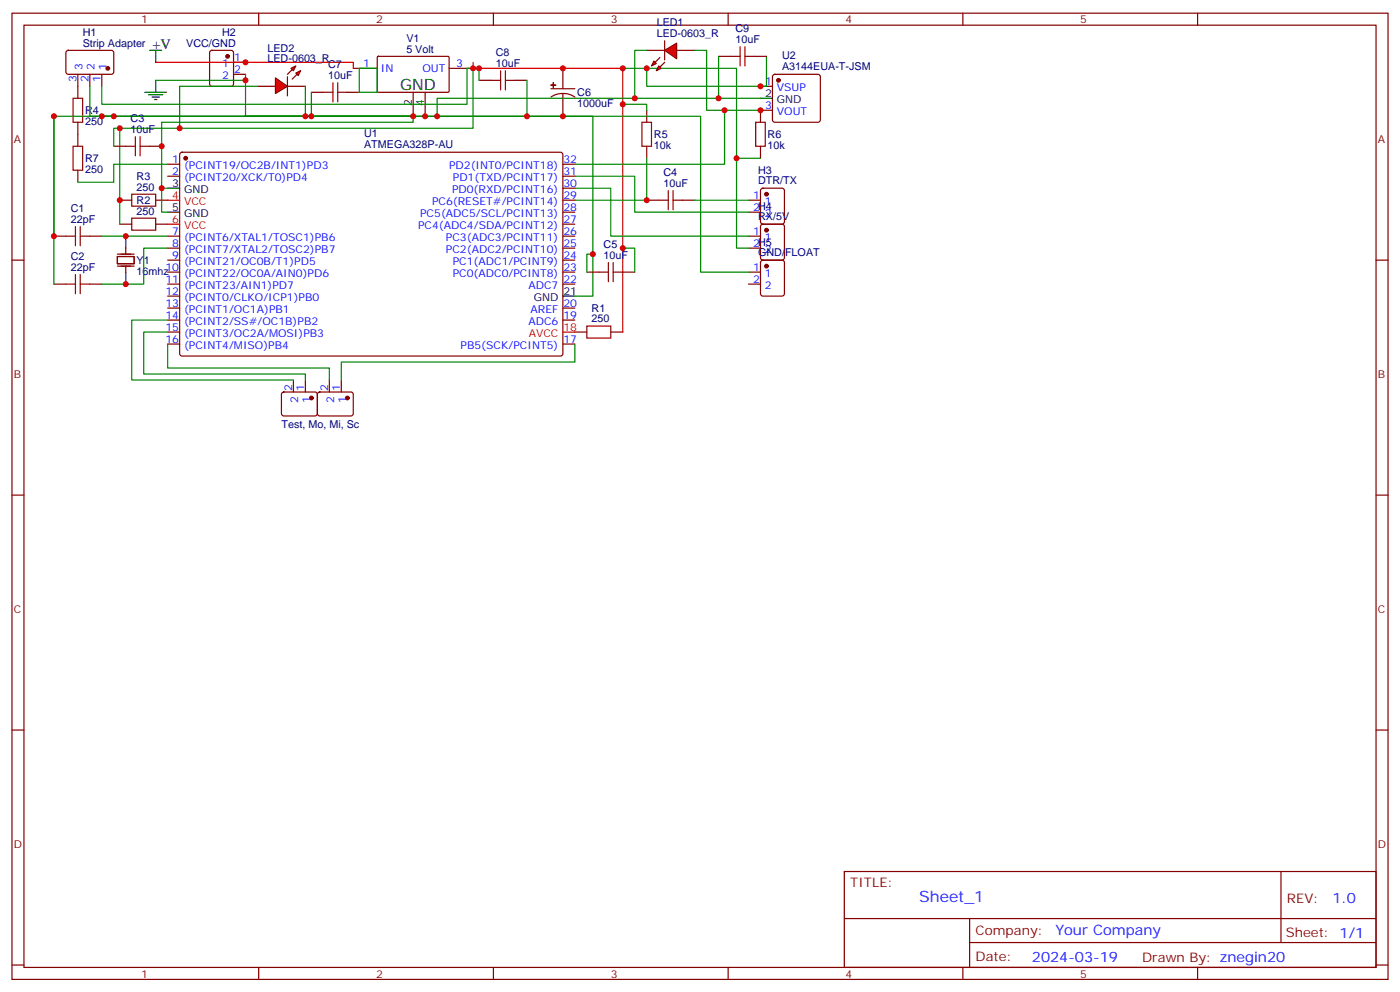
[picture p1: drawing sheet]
<svg xmlns="http://www.w3.org/2000/svg" width="412mm" height="292mm" viewBox="0 0 412 292" stroke-linecap="round" stroke-linejoin="round" font-family="sans-serif">
<g fill="none" stroke="#870000" stroke-width=".35">
<path d="M3.5 3.9h405.4v284.3h-405.4zM7.1 7.4h398.2v277.3h-398.2zM76.2 3.9v3.5M111.2 16.8l.3-.2h20.6l.2 .3-.1 10.1-.3 .2-20.6-.1-.2-.3zM145.3 3.9v3.5M214.5 3.9v3.5M283.6 3.9v3.5M352.8 3.9v3.5M104.1 20.1h7M121.7 27.2v7M125.2 27.2v7M132.3 20.1h7"/>
<path d="M162.3 26.1h7M165.8 27.5l1.9 .3 1.6 .8M165.8 27.5l-1.8 .3-1.7 .8M165.8 20.1v6M165.8 27.5v6.7M49.4 48.3h3.5M49.4 51.9h3.5M53.2 45l.4-.2 111.8 .1 .4 .6-.1 58.8-.6 .5-111.8-.1-.4-.6v-58.6zM165.8 48.3h3.5M165.8 51.9h3.5M165.8 58.9h3.5M165.8 55.4h3.5"/>
<path d="M3.5 76.6h3.6M49.4 76.6h3.5M49.4 69.5h3.5M49.4 73h3.5M165.8 76.6h3.5M165.8 69.5h3.5M165.8 73h3.5M165.8 66h3.5M165.8 62.4h3.5M405.3 76.6h3.6M49.4 80.1h3.5M49.4 83.6h3.5"/>
<path d="M49.4 87.1h3.5M49.4 90.7h3.5M49.4 94.2h3.5M49.4 97.7h3.5M165.8 80.1h3.5M165.8 83.6h3.5M165.8 90.7h3.5M165.8 94.2h3.5M49.4 101.2h3.5M165.8 101.2h3.5M3.5 145.7h3.6M405.3 145.7h3.6"/>
<path d="M3.5 214.8h3.6M405.3 214.8h3.6M248.7 256.5h156.6v28.2h-156.6zM377.3 256.5v20.9M248.7 270.3h156.5M285.6 277.4h119.6M285.6 270.3v14.1M3.5 284h3.6M76.2 284.7v3.5M145.3 284.7v3.5M214.5 284.7v3.5M283.6 284.7v3.5"/>
<path d="M352.8 284.7v3.5M405.3 284h3.6"/>
</g>
<circle cx="54.7" cy="46.6" r=".53" fill="#870000" stroke="#870000" stroke-width=".35"/>
<path d="M49.4 55.4h3.5M49.4 62.4h3.5M165.8 87.1h3.5" fill="none" stroke="#000" stroke-width=".35"/>
<path d="M49.4 58.9h3.5M49.4 66h3.5M165.8 97.7h3.5" fill="none" stroke="#f00" stroke-width=".35"/>
<g fill="#8c2424" stroke="#870000" stroke-width=".35">
<path d="M162.3 25l1.4 .1z"/>
<path d="M163 24.3v1.5z"/>
</g>
<path d="M44.1 14.8h3.5M45.9 14.8v3.5M42.7 27.2h6.3M43.7 27.9h4.3M44.8 28.6h2.1M45.5 29.3h.7M45.9 23.6v3.6M224 28.9h3.5M37 69.5v3.5M37 80.1v3.5" fill="none" stroke="#000" stroke-width=".35"/>
<g fill="none" stroke="#870000" stroke-width=".35">
<path d="M19.6 15l.5-.2 13 .1 .4 .6-.1 5.9-.6 .5-13-.1-.4-.6v-5.7zM62 15l.4-.2h5.7l.6 .4 .1 9.5-.5 .6-5.9 .1-.6-.5-.1-9.4zM68.8 18.3h3.5M211.7 16.6h3.5M222.2 16.6h3.6M22.9 21.9v7M22.9 36v7M26.5 21.9v3.5M30 21.9v3.5M68.8 21.9h3.5M91.7 27.2h3.5M102.3 27.2h3.5"/>
<path d="M141.1 23.6h3.5M151.7 23.6h3.5M190.5 32.5v3.5M224 25.4h3.5M227.5 32.5h-3.5v3.5M227.8 22.1l.4-.2h12.7l.5 .2 .3 .5v12.7l-.3 .5-.5 .2h-12.7l-.5-.3-.2-.4v-12.7zM22.9 50.1v3.5M33.5 43h3.5M35.3 58.9h3.5M44.1 43h3.5M45.9 58.9h3.5M190.5 58.9h3.5"/>
<path d="M190.5 43v3.6M201.1 58.9h3.5M220.5 58.9h3.5M224 43v3.6M224.2 55.6l.5-.2h5.7l.6 .4 .1 9.5-.5 .6-5.9 .1-.6-.5-.1-9.4zM15.9 69.5h3.5M26.5 69.5h3.5M34.6 75.5h4.9v2.1h-4.9zM34.6 74.8h4.9M34.6 78.3h4.9M35.3 66h3.5M37 73v1.8"/>
<path d="M37 78.3v1.8M45.9 66h3.5M220.5 69.5h3.5M220.5 62.4h3.5M220.5 73h3.5M224.2 66.2l.5-.2h5.7l.6 .4 .1 9.4-.5 .7-5.9 .1-.6-.5-.1-9.4zM224.2 76.8l.5-.2h5.7l.6 .4 .1 9.4-.5 .7h-5.9l-.6-.4-.1-9.4zM15.9 83.6h3.5M26.5 83.6h3.5M169.3 97.7h3.6M172.9 80.1h3.5M179.9 97.7h3.5"/>
<path d="M183.4 80.1h3.6M220.5 83.6h3.5M220.5 80.1h3.5M83.1 115.6l.5-.2h9.5l.4 .7-.1 5.9-.6 .4-9.5-.1-.4-.6v-5.6zM86.4 111.8v3.6M90 111.8v3.6M93.7 115.6l.5-.2h9.4l.5 .7-.1 5.9-.6 .4-9.5-.1-.4-.6v-5.6zM97 111.8v3.6M100.5 111.8v3.6"/>
</g>
<g fill="#870000" stroke="#870000" stroke-width=".35">
<circle cx="67" cy="16.6" r=".53"/>
<circle cx="31.7" cy="20.1" r=".53"/>
<circle cx="225.8" cy="57.1" r=".53"/>
<circle cx="225.8" cy="67.7" r=".53"/>
<circle cx="225.8" cy="78.3" r=".53"/>
<circle cx="102.3" cy="117.1" r=".53"/>
<circle cx="91.7" cy="117.1" r=".53"/>
<circle cx="229.3" cy="23.6" r=".53"/>
</g>
<g fill="none" stroke="#a10000" stroke-width=".35">
<path d="M215.2 16.6h2.8M218 13.8v5.6M219.4 16.6h2.8M219.4 13.8v5.6M21.5 28.9h2.8v7.1h-2.8zM95.2 27.2h2.9M98.1 24.3v5.7M99.5 27.2h2.8M99.5 24.3v5.7M144.6 23.6h2.9M147.5 20.8v5.7M148.9 23.6h2.8"/>
<path d="M148.9 20.8v5.7M189.1 36h2.8v7h-2.8zM222.6 36h2.8v7h-2.8zM21.5 43h2.8v7.1h-2.8zM37 43h2.9M38.8 57.2h7.1v3.5h-7.1zM39.9 40.2v5.7M41.3 43h2.8M41.3 40.2v5.7M194 58.9h2.8M196.8 56.1v5.6M198.3 58.9h2.8"/>
<path d="M198.3 56.1v5.6M19.4 69.5h2.8M22.2 66.7v5.6M23.6 69.5h2.9M23.6 66.7v5.6M38.8 64.2h7.1v3.5h-7.1zM179.2 77.3v5.6M180.6 77.3v5.6M19.4 83.6h2.8M22.2 80.8v5.6M23.6 80.8v5.6M23.6 83.6h2.9"/>
<path d="M172.9 96h7v3.5h-7zM176.4 80.1h2.8M180.6 80.1h2.8"/>
</g>
<path d="M45.9 18.3h58.2v1.8M139.3 18.3v1.8h44.1v77.6" fill="none" stroke="#f00" stroke-width=".35"/>
<g fill="none" stroke="#008700" stroke-width=".35">
<path d="M211.7 16.6v12.3M225.8 16.6v8.8h-35.3v-5.3M15.9 34.2v49.4M26.5 25.4v8.8h95.2M30 25.4v5.3h107.6v-10.6h1.7v17.6h-104v28.3M33.5 34.2h-17.6v35.3M35.3 37.7h-1.8v5.3M72.3 21.9v1.7h-26.4M72.3 23.6v10.6h49.4h-91.7h176.4v45.9h14.1M91.7 27.2v7M105.8 20.1h5.3v7.1h-5.3zM141.1 20.1v3.5"/>
<path d="M155.2 23.6v10.6M183.4 20.1h33.6v52.9h3.5M183.4 30.7h7.1v1.8M224 28.9h-95.2v5.3M224 32.5h-10.6v15.8h-44.1M47.6 55.4v7h1.8M49.4 55.4h-1.8v-19.4h74.1v-1.8h52.9v52.9h-5.3M49.4 48.3h-15.9v5.3h-10.6M169.3 51.9h17.7v10.5h33.5M169.3 55.4h10.6v14.1h40.6M190.5 46.6v12.3h-21.2M204.6 58.9h15.9"/>
<path d="M217 46.6h7M30 69.5h19.4M49.4 73h-7.1v10.6h-12.3M174.6 74.8h-1.7v5.3M183.4 73h3.6v7.1M49.4 94.2h-10.6v17.6h47.6M49.4 97.7h-7.1v12.4h47.7v1.7M49.4 101.2v7.1h47.6v3.5M169.3 101.2v5.3h-68.8v5.3"/>
</g>
<g fill="#f00" stroke="#870000" stroke-width=".35">
<path d="M195.8 14.8l3.5-2.1v4.6z"/>
<path d="M195.8 12v5.6z"/>
</g>
<g fill="#870000" stroke="#870000" stroke-width=".35">
<path d="M194.4 19.8l1.4-1.5z"/>
<path d="M194.4 16.9l-1.4 1.4z"/>
</g>
<g fill="#f00" stroke="#870000" stroke-width=".35">
<path d="M194 19.4l.7 .7-1.4 .7z"/>
<path d="M192.6 18l.7 .7-1.4 .7z"/>
</g>
<path d="M190.5 14.8h5.3M199.3 14.8h5.3" fill="none" stroke="#870000" stroke-width=".35"/>
<g fill="#f00" stroke="#870000" stroke-width=".35">
<path d="M81.1 22.9l3.6 2.5-3.6 2.1z"/>
<path d="M84.7 22.6v5.6z"/>
</g>
<g fill="#870000" stroke="#870000" stroke-width=".35">
<path d="M84.7 21.9l1.4-1.4z"/>
<path d="M87.5 21.9l-1.4 1.4z"/>
</g>
<g fill="#f00" stroke="#870000" stroke-width=".35">
<path d="M85.7 20.1l1.4-.7-.7 1.4z"/>
<path d="M87.1 21.5l1.4-.7-.7 1.4z"/>
</g>
<path d="M75.8 25.4h5.3M84.7 25.4h5.3" fill="none" stroke="#870000" stroke-width=".35"/>
<path d="M190.5 14.8h-3.5v14.1M204.6 14.8h3.5v17.7h5.3M75.8 25.4h-22.9v12.3M90 25.4v8.8" fill="none" stroke="#008700" stroke-width=".35"/>
<g fill="#c00">
<circle cx="72.3" cy="18.3" r=".88"/>
<circle cx="72.3" cy="23.6" r=".88"/>
<circle cx="125.2" cy="34.2" r=".88"/>
<circle cx="47.6" cy="55.4" r=".88"/>
<circle cx="139.3" cy="20.1" r=".88"/>
<circle cx="35.3" cy="58.9" r=".88"/>
<circle cx="37" cy="83.6" r=".88"/>
<circle cx="37" cy="69.5" r=".88"/>
<circle cx="121.7" cy="34.2" r=".88"/>
<circle cx="15.9" cy="69.5" r=".88"/>
<circle cx="165.8" cy="20.1" r=".88"/>
<circle cx="165.8" cy="34.2" r=".88"/>
<circle cx="33.5" cy="34.2" r=".88"/>
<circle cx="30" cy="34.2" r=".88"/>
<circle cx="15.9" cy="34.2" r=".88"/>
<circle cx="190.5" cy="58.9" r=".88"/>
<circle cx="183.4" cy="20.1" r=".88"/>
<circle cx="47.6" cy="43" r=".88"/>
<circle cx="35.3" cy="37.7" r=".88"/>
<circle cx="183.4" cy="73" r=".88"/>
<circle cx="174.6" cy="74.8" r=".88"/>
<circle cx="141.1" cy="20.1" r=".88"/>
<circle cx="155.2" cy="34.2" r=".88"/>
<circle cx="91.7" cy="34.2" r=".88"/>
<circle cx="217" cy="46.6" r=".88"/>
<circle cx="190.5" cy="20.1" r=".88"/>
<circle cx="128.8" cy="34.2" r=".88"/>
<circle cx="224" cy="25.4" r=".88"/>
<circle cx="224" cy="32.5" r=".88"/>
<circle cx="213.4" cy="32.5" r=".88"/>
<circle cx="90" cy="34.2" r=".88"/>
<circle cx="52.9" cy="37.7" r=".88"/>
<circle cx="187" cy="28.9" r=".88"/>
<circle cx="211.7" cy="28.9" r=".88"/>
<circle cx="183.4" cy="30.7" r=".88"/>
</g>
<text font-size="4.6" x="117.8" y="26.5">GND</text>
<text font-size="4.6" fill="#00f" x="270.8" y="265.5">Sheet_1</text>
<text font-size="4.2" x="44.9" y="14.5">+V</text>
<g font-size="4.2" fill="#00f">
<text x="392.5" y="265.7">1.0</text>
<text x="310.9" y="275.3">Your Company</text>
<text x="304" y="283.1">2024-03-19</text>
</g>
<g font-size="3.9" fill="#800">
<text x="250.5" y="261.1">TITLE:</text>
<text x="379.1" y="265.7">REV:</text>
<text x="287.4" y="275.3">Company:</text>
<text x="378.7" y="275.9">Sheet: 1/1</text>
<text x="287.4" y="282.9">Date:</text>
<text x="336.4" y="283">Drawn By: znegin20</text>
</g>
<g font-size="3.2" fill="#000080">
<text x="24.4" y="10.6">H1</text>
<text x="65.4" y="10.6">H2</text>
<text x="193.4" y="10.9">LED-0603_R</text>
<text x="193.4" y="7.8">LED1</text>
<text x="216.6" y="9.5">C9</text>
<text x="24.4" y="13.8">Strip Adapter</text>
<text x="54.8" y="13.7">VCC/GND</text>
<text x="78.8" y="15.2">LED2</text>
<text x="119.7" y="15.5">5 Volt</text>
<text x="119.7" y="12.3">V1</text>
<text x="146.1" y="16.6">C8</text>
<text x="216.6" y="12.7">10uF</text>
<text x="230.4" y="17.5">U2</text>
<text x="78.8" y="18.3">LED-0603_R</text>
<text x="96.7" y="23.3">10uF</text>
<text x="96.7" y="20.1">C7</text>
<text x="146.1" y="19.8">10uF</text>
<text x="230.4" y="20.6">A3144EUA-T-JSM</text>
<text x="170" y="28.2">C6</text>
<text x="25" y="33.6">R4</text>
<text x="38.5" y="36">C3</text>
<text x="170" y="31.5">1000uF</text>
<text x="25" y="36.8">250</text>
<text x="38.5" y="39.2">10uF</text>
<text x="107.3" y="40.4">U1</text>
<text x="192.6" y="40.7">R5</text>
<text x="226.1" y="40.7">R6</text>
<text x="25" y="47.7">R7</text>
<text x="107.3" y="43.7">ATMEGA328P-AU</text>
<text x="192.6" y="43.8">10k</text>
<text x="226.1" y="43.8">10k</text>
<text x="25" y="50.9">250</text>
<text x="40.2" y="52.9">R3</text>
<text x="195.5" y="51.9">C4</text>
<text x="223.3" y="51.2">H3</text>
<text x="40.2" y="59.9">R2</text>
<text x="40.2" y="56.1">250</text>
<text x="195.5" y="55">10uF</text>
<text x="223.3" y="54.3">DTR/TX</text>
<text x="20.8" y="65.6">22pF</text>
<text x="20.8" y="62.4">C1</text>
<text x="40.2" y="63.1">250</text>
<text x="223.3" y="64.9">RX/5V</text>
<text x="20.8" y="76.5">C2</text>
<text x="40.2" y="77.6">Y1</text>
<text x="177.8" y="76.2">10uF</text>
<text x="177.8" y="73">C5</text>
<text x="223.3" y="75.4">GND/FLOAT</text>
<text x="20.8" y="79.7">22pF</text>
<text x="40.2" y="80.9">16mhz</text>
<text x="174.3" y="94.9">250</text>
<text x="174.3" y="91.7">R1</text>
<text x="82.9" y="125.9">Test, Mo, Mi, Sc</text>
</g>
<g font-size="3.2" fill="#800">
<text x="41.6" y="6.9">1</text>
<text x="110.8" y="6.9">2</text>
<text x="179.9" y="6.9">3</text>
<text x="249.1" y="6.9">4</text>
<text x="318.2" y="6.9">5</text>
<text x="4.1" y="42">A</text>
<text x="405.9" y="42">A</text>
<text x="4.1" y="111.1">B</text>
<text x="405.9" y="111.1">B</text>
<text x="4.1" y="180.3">C</text>
<text x="405.9" y="180.3">C</text>
<text x="4.1" y="249.4">D</text>
<text x="405.9" y="249.4">D</text>
<text x="41.6" y="287.7">1</text>
<text x="110.8" y="287.7">2</text>
<text x="179.9" y="287.7">3</text>
<text x="249.1" y="287.7">4</text>
<text x="318.2" y="287.7">5</text>
</g>
<g font-size="3.2" fill="#00f">
<text x="69" y="18">1</text>
<text x="24.3" y="20.6" transform="rotate(-90 24.3 20.6)">3</text>
<text x="27.9" y="20.6" transform="rotate(-90 27.9 20.6)">2</text>
<text x="31.4" y="20.6" transform="rotate(-90 31.4 20.6)">1</text>
<text x="65.5" y="19.8">1</text>
<text x="65.5" y="23.3">2</text>
<text x="69" y="21.5">2</text>
<text x="107" y="19.8">1</text>
<text x="112.2" y="21.2">IN</text>
<text x="124.5" y="21.2">OUT</text>
<text x="134.4" y="19.8">3</text>
<text x="22.6" y="24.1" transform="rotate(-90 22.6 24.1)">3</text>
<text x="26.1" y="24.1" transform="rotate(-90 26.1 24.1)">2</text>
<text x="29.6" y="24.1" transform="rotate(-90 29.6 24.1)">1</text>
<text x="225.3" y="25">1</text>
<text x="228.8" y="26.8">VSUP</text>
<text x="225.3" y="32.1">3</text>
<text x="228.8" y="33.9">VOUT</text>
<text x="50.7" y="48">1</text>
<text x="166" y="48">32</text>
<text x="50.7" y="51.5">2</text>
<text x="54.2" y="49.7">(PCINT19/OC2B/INT1)PD3</text>
<text x="54.2" y="53.3">(PCINT20/XCK/T0)PD4</text>
<text x="132.3" y="49.7">PD2(INT0/PCINT18)</text>
<text x="133.4" y="53.3">PD1(TXD/PCINT17)</text>
<text x="166" y="51.5">31</text>
<text x="133.1" y="56.8">PD0(RXD/PCINT16)</text>
<text x="166" y="58.6">29</text>
<text x="166" y="55">30</text>
<text x="221.8" y="58.6">1</text>
<text x="123.8" y="63.9">PC5(ADC5/SCL/PCINT13)</text>
<text x="127.3" y="60.3">PC6(RESET#/PCINT14)</text>
<text x="166" y="65.6">27</text>
<text x="166" y="62.1">28</text>
<text x="221.8" y="62.1">2H4</text>
<text x="225.3" y="60.3">1</text>
<text x="225.3" y="63.9">2</text>
<text x="50.7" y="69.1">7</text>
<text x="54.2" y="70.9">(PCINT6/XTAL1/TOSC1)PB6</text>
<text x="123.1" y="67.4">PC4(ADC4/SDA/PCINT12)</text>
<text x="131.4" y="70.9">PC3(ADC3/PCINT11)</text>
<text x="166" y="69.1">26</text>
<text x="221.8" y="69.1">1</text>
<text x="225.3" y="70.9">1</text>
<text x="50.7" y="72.7">8</text>
<text x="50.7" y="76.2">9</text>
<text x="54.2" y="74.4">(PCINT7/XTAL2/TOSC2)PB7</text>
<text x="54.2" y="78">(PCINT21/OC0B/T1)PD5</text>
<text x="131.4" y="74.4">PC2(ADC2/PCINT10)</text>
<text x="133.4" y="78">PC1(ADC1/PCINT9)</text>
<text x="166" y="76.2">24</text>
<text x="166" y="72.7">25</text>
<text x="221.8" y="72.7">2H5</text>
<text x="225.3" y="74.4">2</text>
<text x="48.7" y="79.7">10</text>
<text x="48.7" y="83.3">11</text>
<text x="54.2" y="81.5">(PCINT22/OC0A/AIN0)PD6</text>
<text x="133.4" y="81.5">PC0(ADC0/PCINT8)</text>
<text x="166" y="83.3">22</text>
<text x="166" y="79.7">23</text>
<text x="221.8" y="79.7">1</text>
<text x="221.8" y="83.3">2</text>
<text x="225.3" y="81.5">1</text>
<text x="48.7" y="86.8">12</text>
<text x="54.2" y="85">(PCINT23/AIN1)PD7</text>
<text x="54.2" y="88.5">(PCINT0/CLKO/ICP1)PB0</text>
<text x="155.7" y="85">ADC7</text>
<text x="225.3" y="85">2</text>
<text x="48.7" y="90.3">13</text>
<text x="48.7" y="93.8">14</text>
<text x="54.2" y="92.1">(PCINT1/OC1A)PB1</text>
<text x="54.2" y="95.6">(PCINT2/SS#/OC1B)PB2</text>
<text x="155.7" y="95.6">ADC6</text>
<text x="156.3" y="92.1">AREF</text>
<text x="166" y="93.8">19</text>
<text x="166" y="90.3">20</text>
<text x="48.7" y="97.4">15</text>
<text x="48.7" y="100.9">16</text>
<text x="54.2" y="99.1">(PCINT3/OC2A/MOSI)PB3</text>
<text x="166" y="100.9">17</text>
<text x="54.2" y="102.7">(PCINT4/MISO)PB4</text>
<text x="135.7" y="102.7">PB5(SCK/PCINT5)</text>
<text x="86.1" y="115.2" transform="rotate(-90 86.1 115.2)">2</text>
<text x="87.8" y="118.7" transform="rotate(-90 87.8 118.7)">2</text>
<text x="89.6" y="115.2" transform="rotate(-90 89.6 115.2)">1</text>
<text x="91.4" y="118.7" transform="rotate(-90 91.4 118.7)">1</text>
<text x="96.7" y="115.2" transform="rotate(-90 96.7 115.2)">2</text>
<text x="98.4" y="118.7" transform="rotate(-90 98.4 118.7)">2</text>
<text x="100.2" y="115.2" transform="rotate(-90 100.2 115.2)">1</text>
<text x="102" y="118.7" transform="rotate(-90 102 118.7)">1</text>
</g>
<g font-size="3.2">
<text x="225.3" y="28.6">2</text>
<text x="121.4" y="31.3" transform="rotate(-90 121.4 31.3)">2</text>
<text x="124.9" y="31.3" transform="rotate(-90 124.9 31.3)">4</text>
<text x="228.8" y="30.3">GND</text>
<text x="50.7" y="55">3</text>
<text x="54.2" y="56.8">GND</text>
<text x="50.7" y="62.1">5</text>
<text x="54.2" y="63.9">GND</text>
<text x="157.2" y="88.5">GND</text>
<text x="166" y="86.8">21</text>
</g>
<g font-size="3.2" fill="#f00">
<text x="50.7" y="58.6">4</text>
<text x="50.7" y="65.6">6</text>
<text x="54.2" y="60.3">VCC</text>
<text x="54.2" y="67.4">VCC</text>
<text x="155.7" y="99.1">AVCC</text>
<text x="166" y="97.4">18</text>
</g>
</svg>
